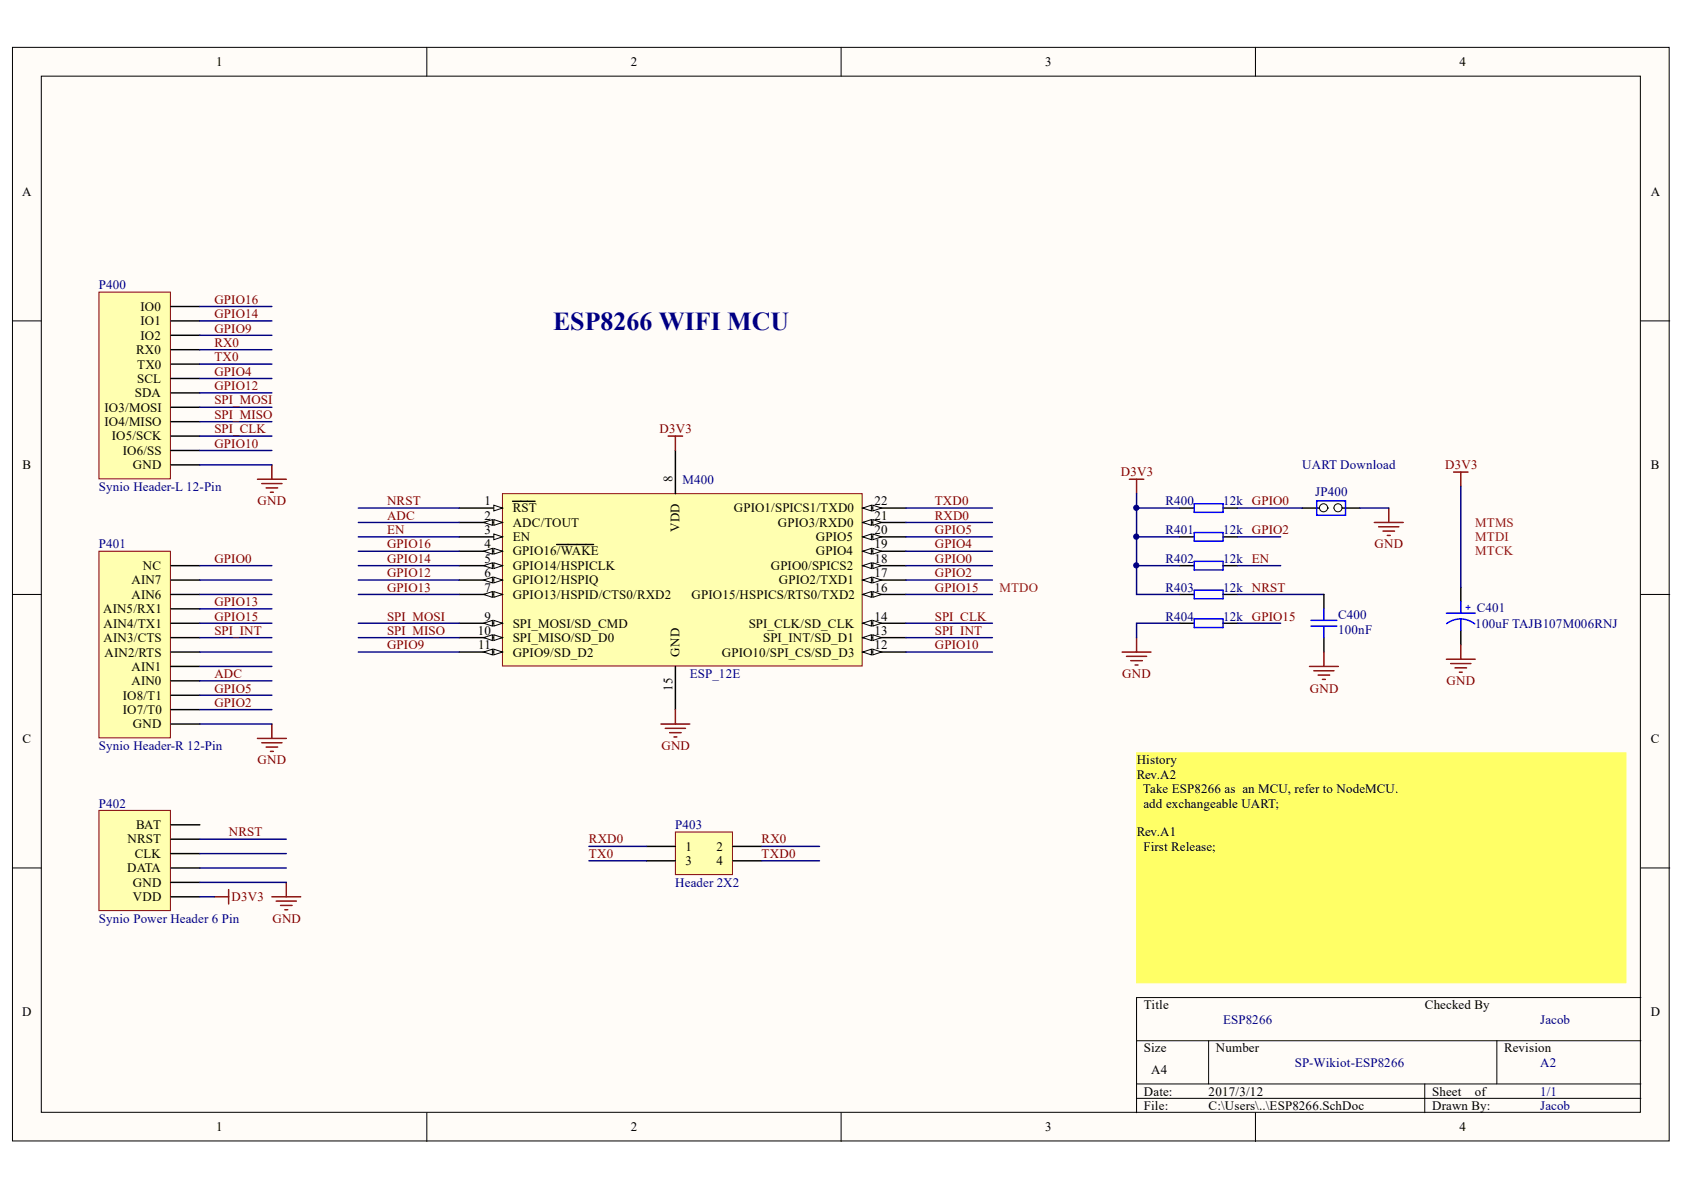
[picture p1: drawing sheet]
<svg xmlns="http://www.w3.org/2000/svg" width="297mm" height="210mm" viewBox="0 0 297 210" stroke-linecap="round" stroke-linejoin="round" font-family="sans-serif">
<g fill="#fffcf8" stroke="#000" stroke-width=".18">
<path d="M2.2 8.4h292.2v192.9h-292.2z"/>
<path d="M7.3 13.4h282v182.8h-282z"/>
</g>
<g fill="none" stroke="#000" stroke-width=".18">
<path d="M75.3 8.4v5M148.4 8.4v5M221.4 8.4v5M2.2 56.6h5.1M289.4 56.6h5.1M2.2 104.9h5.1M289.4 104.9h5.1M2.2 153.1h5.1M289.4 153.1h5.1M289.4 176h-88.9v20.3M75.3 196.3v5.1M148.4 196.3v5.1"/>
<path d="M200.5 183.6h88.9M200.5 191.2h88.9M200.5 193.7h88.9M213.2 183.6v7.6M221.4 196.3v5.1M251.3 191.2v5.1M264 183.6v7.6"/>
</g>
<path d="M88.6 87.1h63.5v30.4h-63.5z" fill="#ffffb0" stroke="#800000" stroke-width=".18"/>
<path d="M81 89.6h7.6" fill="none" stroke="#000" stroke-width=".25"/>
<path d="M87.1 89.1l1.5 .5-1.5 .5z" fill="#fffcf8"/>
<path d="M87.1 89.1l1.5 .5-1.5 .5z" fill="none" stroke="#000" stroke-width=".18"/>
<path d="M81 92.2h7.6M90.4 88.4h4" fill="none" stroke="#000" stroke-width=".25"/>
<path d="M87.1 91.6l1.5 .6-1.5 .5z" fill="#fffcf8"/>
<path d="M87.1 91.6l1.5 .6-1.5 .5z" fill="none" stroke="#000" stroke-width=".18"/>
<path d="M85.3 92.2l1.5-.6v1.1z" fill="#fffcf8"/>
<path d="M85.3 92.2l1.5-.6v1.1z" fill="none" stroke="#000" stroke-width=".18"/>
<path d="M81 94.7h7.6" fill="none" stroke="#000" stroke-width=".25"/>
<path d="M87.1 94.2l1.5 .5-1.5 .5z" fill="#fffcf8"/>
<path d="M87.1 94.2l1.5 .5-1.5 .5z" fill="none" stroke="#000" stroke-width=".18"/>
<path d="M81 97.2h7.6" fill="none" stroke="#000" stroke-width=".25"/>
<path d="M87.1 96.7l1.5 .5-1.5 .5z" fill="#fffcf8"/>
<path d="M87.1 96.7l1.5 .5-1.5 .5z" fill="none" stroke="#000" stroke-width=".18"/>
<path d="M85.3 97.2l1.5-.5v1z" fill="#fffcf8"/>
<path d="M85.3 97.2l1.5-.5v1z" fill="none" stroke="#000" stroke-width=".18"/>
<path d="M81 99.8h7.6M98.2 96h6.5" fill="none" stroke="#000" stroke-width=".25"/>
<path d="M87.1 99.3l1.5 .5-1.5 .5z" fill="#fffcf8"/>
<path d="M87.1 99.3l1.5 .5-1.5 .5z" fill="none" stroke="#000" stroke-width=".18"/>
<path d="M85.3 99.8l1.5-.5v1z" fill="#fffcf8"/>
<path d="M85.3 99.8l1.5-.5v1z" fill="none" stroke="#000" stroke-width=".18"/>
<path d="M81 102.3h7.6" fill="none" stroke="#000" stroke-width=".25"/>
<path d="M87.1 101.8l1.5 .5-1.5 .5z" fill="#fffcf8"/>
<path d="M87.1 101.8l1.5 .5-1.5 .5z" fill="none" stroke="#000" stroke-width=".18"/>
<path d="M85.3 102.3l1.5-.5v1z" fill="#fffcf8"/>
<path d="M85.3 102.3l1.5-.5v1z" fill="none" stroke="#000" stroke-width=".18"/>
<path d="M81 104.9h7.6" fill="none" stroke="#000" stroke-width=".25"/>
<path d="M87.1 104.3l1.5 .6-1.5 .5z" fill="#fffcf8"/>
<path d="M87.1 104.3l1.5 .6-1.5 .5z" fill="none" stroke="#000" stroke-width=".18"/>
<path d="M85.3 104.9l1.5-.6v1.1z" fill="#fffcf8"/>
<path d="M85.3 104.9l1.5-.6v1.1z" fill="none" stroke="#000" stroke-width=".18"/>
<path d="M119.1 79.5v7.6M119.1 117.6v7.6M152.2 104.9h7.6" fill="none" stroke="#000" stroke-width=".25"/>
<path d="M152.2 104.9l1.5-.6v1.1z" fill="#fffcf8"/>
<path d="M152.2 104.9l1.5-.6v1.1z" fill="none" stroke="#000" stroke-width=".18"/>
<path d="M154 104.3l1.5 .6-1.5 .5z" fill="#fffcf8"/>
<path d="M154 104.3l1.5 .6-1.5 .5z" fill="none" stroke="#000" stroke-width=".18"/>
<path d="M152.2 102.3h7.6" fill="none" stroke="#000" stroke-width=".25"/>
<path d="M152.2 102.3l1.5-.5v1z" fill="#fffcf8"/>
<path d="M152.2 102.3l1.5-.5v1z" fill="none" stroke="#000" stroke-width=".18"/>
<path d="M154 101.8l1.5 .5-1.5 .5z" fill="#fffcf8"/>
<path d="M154 101.8l1.5 .5-1.5 .5z" fill="none" stroke="#000" stroke-width=".18"/>
<path d="M152.2 99.8h7.6" fill="none" stroke="#000" stroke-width=".25"/>
<path d="M152.2 99.8l1.5-.5v1z" fill="#fffcf8"/>
<path d="M152.2 99.8l1.5-.5v1z" fill="none" stroke="#000" stroke-width=".18"/>
<path d="M154 99.3l1.5 .5-1.5 .5z" fill="#fffcf8"/>
<path d="M154 99.3l1.5 .5-1.5 .5z" fill="none" stroke="#000" stroke-width=".18"/>
<path d="M152.2 97.2h7.6" fill="none" stroke="#000" stroke-width=".25"/>
<path d="M152.2 97.2l1.5-.5v1z" fill="#fffcf8"/>
<path d="M152.2 97.2l1.5-.5v1z" fill="none" stroke="#000" stroke-width=".18"/>
<path d="M154 96.7l1.5 .5-1.5 .5z" fill="#fffcf8"/>
<path d="M154 96.7l1.5 .5-1.5 .5z" fill="none" stroke="#000" stroke-width=".18"/>
<path d="M152.2 94.7h7.6" fill="none" stroke="#000" stroke-width=".25"/>
<path d="M152.2 94.7l1.5-.5v1z" fill="#fffcf8"/>
<path d="M152.2 94.7l1.5-.5v1z" fill="none" stroke="#000" stroke-width=".18"/>
<path d="M154 94.2l1.5 .5-1.5 .5z" fill="#fffcf8"/>
<path d="M154 94.2l1.5 .5-1.5 .5z" fill="none" stroke="#000" stroke-width=".18"/>
<path d="M152.2 92.2h7.6" fill="none" stroke="#000" stroke-width=".25"/>
<path d="M152.2 92.2l1.5-.6v1.1z" fill="#fffcf8"/>
<path d="M152.2 92.2l1.5-.6v1.1z" fill="none" stroke="#000" stroke-width=".18"/>
<path d="M154 91.6l1.5 .6-1.5 .5z" fill="#fffcf8"/>
<path d="M154 91.6l1.5 .6-1.5 .5z" fill="none" stroke="#000" stroke-width=".18"/>
<path d="M152.2 89.6h7.6" fill="none" stroke="#000" stroke-width=".25"/>
<path d="M152.2 89.6l1.5-.5v1z" fill="#fffcf8"/>
<path d="M152.2 89.6l1.5-.5v1z" fill="none" stroke="#000" stroke-width=".18"/>
<path d="M154 89.1l1.5 .5-1.5 .5z" fill="#fffcf8"/>
<path d="M154 89.1l1.5 .5-1.5 .5z" fill="none" stroke="#000" stroke-width=".18"/>
<path d="M81 109.9h7.6" fill="none" stroke="#000" stroke-width=".25"/>
<path d="M87.1 109.4l1.5 .5-1.5 .5z" fill="#fffcf8"/>
<path d="M87.1 109.4l1.5 .5-1.5 .5z" fill="none" stroke="#000" stroke-width=".18"/>
<path d="M85.3 109.9l1.5-.5v1z" fill="#fffcf8"/>
<path d="M85.3 109.9l1.5-.5v1z" fill="none" stroke="#000" stroke-width=".18"/>
<path d="M81 112.5h7.6" fill="none" stroke="#000" stroke-width=".25"/>
<path d="M87.1 112l1.5 .5-1.5 .5z" fill="#fffcf8"/>
<path d="M87.1 112l1.5 .5-1.5 .5z" fill="none" stroke="#000" stroke-width=".18"/>
<path d="M85.3 112.5l1.5-.5v1z" fill="#fffcf8"/>
<path d="M85.3 112.5l1.5-.5v1z" fill="none" stroke="#000" stroke-width=".18"/>
<path d="M81 115h7.6" fill="none" stroke="#000" stroke-width=".25"/>
<path d="M87.1 114.5l1.5 .5-1.5 .5z" fill="#fffcf8"/>
<path d="M87.1 114.5l1.5 .5-1.5 .5z" fill="none" stroke="#000" stroke-width=".18"/>
<path d="M85.3 115l1.5-.5v1z" fill="#fffcf8"/>
<path d="M85.3 115l1.5-.5v1z" fill="none" stroke="#000" stroke-width=".18"/>
<path d="M152.2 115h7.6" fill="none" stroke="#000" stroke-width=".25"/>
<path d="M152.2 115l1.5-.5v1z" fill="#fffcf8"/>
<path d="M152.2 115l1.5-.5v1z" fill="none" stroke="#000" stroke-width=".18"/>
<path d="M154 114.5l1.5 .5-1.5 .5z" fill="#fffcf8"/>
<path d="M154 114.5l1.5 .5-1.5 .5z" fill="none" stroke="#000" stroke-width=".18"/>
<path d="M152.2 112.5h7.6" fill="none" stroke="#000" stroke-width=".25"/>
<path d="M152.2 112.5l1.5-.5v1z" fill="#fffcf8"/>
<path d="M152.2 112.5l1.5-.5v1z" fill="none" stroke="#000" stroke-width=".18"/>
<path d="M154 112l1.5 .5-1.5 .5z" fill="#fffcf8"/>
<path d="M154 112l1.5 .5-1.5 .5z" fill="none" stroke="#000" stroke-width=".18"/>
<path d="M152.2 109.9h7.6" fill="none" stroke="#000" stroke-width=".25"/>
<path d="M152.2 109.9l1.5-.5v1z" fill="#fffcf8"/>
<path d="M152.2 109.9l1.5-.5v1z" fill="none" stroke="#000" stroke-width=".18"/>
<path d="M154 109.4l1.5 .5-1.5 .5z" fill="#fffcf8"/>
<path d="M154 109.4l1.5 .5-1.5 .5z" fill="none" stroke="#000" stroke-width=".18"/>
<path d="M117.9 76.9h2.5M119.1 76.9v2.6M116.6 127.7h5.1M117.4 128.5h3.5M118.1 129.2h2M118.9 130h.5M119.1 125.2v2.5" fill="none" stroke="#800000" stroke-width=".25"/>
<path d="M17.5 51.5h12.6v33h-12.6z" fill="#ffffb0" stroke="#800000" stroke-width=".18"/>
<path d="M30.2 59.1h5M30.2 56.6h5M30.2 54.1h5M30.2 79.5h5M30.2 76.9h5M30.2 74.4h5M30.2 71.8h5M30.2 69.3h5M30.2 66.8h5M30.2 64.2h5M30.2 61.7h5M30.2 82h5" fill="none" stroke="#000" stroke-width=".25"/>
<path d="M17.5 142.9h12.6v17.7h-12.6z" fill="#ffffb0" stroke="#800000" stroke-width=".18"/>
<path d="M30.2 158.2h5M30.2 155.6h5M30.2 153.1h5M30.2 150.6h5M30.2 148h5M30.2 145.5h5" fill="none" stroke="#000" stroke-width=".25"/>
<path d="M45.4 84.5h5.1M46.2 85.3h3.5M46.9 86.1h2.1M47.7 86.8h.5M48 82v2.5M37.8 158.2h2.5M40.3 156.9v2.6M48 158.2h5M48.7 158.9h3.6M49.5 159.7h2M50.5 155.6v2.6M50.2 160.5h.6" fill="none" stroke="#800000" stroke-width=".25"/>
<path d="M17.5 97.2h12.6v32.9h-12.6z" fill="#ffffb0" stroke="#800000" stroke-width=".18"/>
<g fill="none" stroke="#000" stroke-width=".25">
<path d="M30.2 99.8h5M235.3 89.6h4.6M30.2 117.6h5M30.2 115h5M30.2 112.5h5M30.2 109.9h5M30.2 107.4h5M30.2 104.9h5M30.2 102.3h5M30.2 127.7h5M30.2 125.2h5M30.2 122.6h5"/>
<path d="M30.2 120.1h5"/>
</g>
<path d="M45.4 130.2h5.1M46.2 131h3.5M46.9 131.8h2.1M47.7 132.5h.5M48 127.7v2.5" fill="none" stroke="#800000" stroke-width=".25"/>
<g fill="none" stroke="#000080" stroke-width=".25">
<path d="M35.2 59.1h12.8M35.2 56.6h12.8M35.2 54.1h12.8M35.2 79.5h12.8M35.2 76.9h12.8M35.2 74.4h12.8M35.2 71.8h12.8M35.2 69.3h12.8M35.2 66.8h12.8M35.2 64.2h12.8M35.2 61.7h12.8M35.2 82h12.8"/>
<path d="M35.2 99.8h12.8M35.2 117.6h12.8M35.2 115h12.8M35.2 112.5h12.8M35.2 109.9h12.8M35.2 107.4h12.8M35.2 104.9h12.8M35.2 102.3h12.8M35.2 127.7h12.8M35.2 125.2h12.8M35.2 122.6h12.8M35.2 120.1h12.8"/>
<path d="M35.2 155.6h15.3M35.2 158.2h2.6M35.2 153.1h15.3M35.2 150.6h15.3M35.2 148h15.3"/>
</g>
<circle cx="236" cy="89.6" r=".71" fill="#fffcf8" stroke="#000" stroke-width=".18"/>
<path d="M229.7 89.6h4.6" fill="none" stroke="#000" stroke-width=".25"/>
<circle cx="233.5" cy="89.6" r=".72" fill="#fffcf8" stroke="#000" stroke-width=".18"/>
<g fill="none" stroke="#00f" stroke-width=".25">
<path d="M210.6 88.9h5.1v1.5h-5.1zM210.6 93.9h5.1v1.6h-5.1zM210.6 99h5.1v1.5h-5.1zM232.3 88.3h5v2.6h-5zM210.6 104.1h5.1v1.5h-5.1zM210.6 109.2h5.1v1.5h-5.1zM231.2 110.4h4.6M231.2 109.4h4.6M233.5 107.4v2M233.5 110.4v2.1M255.1 108.2h5.1M257.7 109.2a4 4 0 0 1 2.4 .9"/>
<path d="M257.7 109.2a4 4 0 0 0-2.5 .8M257.7 106.1v2.1M257.7 109.2v2"/>
</g>
<g fill="none" stroke="#800000" stroke-width=".25">
<path d="M199.2 84.5h2.5M200.5 84.5v2.6M242.4 92.2h5.1M243.2 92.9h3.5M243.9 93.7h2.1M244.7 94.4h.5M245 89.6v2.6M256.4 83.3h2.5M257.7 83.3v2.5M197.9 115h5.1M198.7 115.8h3.6M199.5 116.5h2"/>
<path d="M200.2 117.3h.5M200.5 112.5v2.5M231 117.6h5.1M231.7 118.3h3.6M232.5 119.1h2M233.3 119.8h.5M233.5 115v2.6M255.1 116.3h5.1M255.9 117h3.5M256.7 117.8h2M257.4 118.6h.5M257.7 113.7v2.6"/>
</g>
<g fill="none" stroke="#000080" stroke-width=".25">
<path d="M63.2 89.6h17.8M63.2 94.7h17.8M63.2 92.2h17.8M63.2 97.2h17.8M63.2 99.8h17.8M159.8 89.6h15.3M159.8 94.7h15.3M159.8 92.2h15.3M159.8 97.2h15.3M159.8 99.8h15.3M200.5 87.1v17.8h7.6M200.5 89.6h7.6"/>
<path d="M200.5 94.7h7.6M200.5 99.8h7.6M218.3 89.6h11.4M218.3 94.7h7.6M218.3 99.8h7.6M239.9 89.6h5.1M257.7 85.8v17.8M63.2 102.3h17.8M63.2 104.9h17.8M63.2 109.9h17.8M63.2 112.5h17.8M63.2 115h17.8"/>
<path d="M159.8 102.3h15.3M159.8 104.9h15.3M159.8 109.9h15.3M159.8 112.5h15.3M159.8 115h15.3M208.1 109.9h-7.6v2.6M218.3 104.9h15.2M218.3 109.9h7.6"/>
</g>
<path d="M200.5 132.8h86.3v40.5h-86.3z" fill="#ff6" stroke="#ff6" stroke-width=".18"/>
<g fill="none" stroke="#000" stroke-width=".25">
<path d="M208.1 94.7h2.5M208.1 89.6h2.5M208.1 99.8h2.5M215.7 94.7h2.6M215.7 89.6h2.6M215.7 99.8h2.6M208.1 109.9h2.5M208.1 104.9h2.5M215.7 109.9h2.6M215.7 104.9h2.6M233.5 104.9v2.5M233.5 112.5v2.5"/>
<path d="M257.7 103.6v2.5M257.7 111.2v2.5"/>
</g>
<g fill="#000080" stroke="#000080" stroke-width=".18">
<circle cx="200.4" cy="99.7" r=".46"/>
<circle cx="200.4" cy="89.6" r=".46"/>
<circle cx="200.4" cy="94.7" r=".46"/>
</g>
<path d="M119.1 146.8h10.1v7.5h-10.1z" fill="#ffffb0" stroke="#800000" stroke-width=".18"/>
<path d="M114 149.3h5.1M114 151.8h5.1M129.3 149.3h5.1M129.3 151.8h5.1" fill="none" stroke="#000" stroke-width=".25"/>
<path d="M103.9 149.3h10.1M103.9 151.8h10.1M134.4 149.3h10.2M134.4 151.8h10.2" fill="none" stroke="#000080" stroke-width=".25"/>
<text font-size="4.6" fill="#000080" x="97.5" y="58.2">ESP8266 WIFI MCU</text>
<g font-size="2.3">
<text x="38.2" y="11.7">1</text>
<text x="111.2" y="11.7">2</text>
<text x="184.3" y="11.7">3</text>
<text x="257.4" y="11.7">4</text>
<text x="3.9" y="34.5">A</text>
<text x="291.2" y="34.5">A</text>
<text x="24.8" y="59.9">IO2</text>
<text x="24.8" y="57.4">IO1</text>
<text x="24.8" y="54.9">IO0</text>
<text x="24" y="62.5">RX0</text>
<text x="24.2" y="65">TX0</text>
<text x="23.8" y="70.1">SDA</text>
<text x="24.2" y="67.5">SCL</text>
<text x="18.4" y="75.2">IO4/MISO</text>
<text x="18.4" y="72.6">IO3/MOSI</text>
<text x="19.7" y="77.7">IO5/SCK</text>
<text x="4" y="82.8">B</text>
<text x="21.7" y="80.2">IO6/SS</text>
<text x="23.4" y="82.8">GND</text>
<text x="291.2" y="82.8">B</text>
<text x="85.4" y="89.1">1</text>
<text x="118.6" y="85" transform="rotate(-90 118.6 85)">8</text>
<text x="154.2" y="89.1">22</text>
<text x="85.4" y="91.6">2</text>
<text x="85.4" y="94.2">3</text>
<text x="90.4" y="90.4">RST</text>
<text x="90.4" y="92.9">ADC/TOUT</text>
<text x="90.4" y="95.4">EN</text>
<text x="119.9" y="93.8" transform="rotate(-90 119.9 93.8)">VDD</text>
<text x="129.4" y="90.4">GPIO1/SPICS1/TXD0</text>
<text x="137.2" y="92.9">GPIO3/RXD0</text>
<text x="143.9" y="95.4">GPIO5</text>
<text x="154.2" y="94.2">20</text>
<text x="154.2" y="91.6">21</text>
<text x="25.2" y="100.5">NC</text>
<text x="85.4" y="96.7">4</text>
<text x="85.4" y="99.2">5</text>
<text x="85.4" y="101.8">6</text>
<text x="90.4" y="98">GPIO16/WAKE</text>
<text x="90.4" y="100.5">GPIO14/HSPICLK</text>
<text x="136" y="100.5">GPIO0/SPICS2</text>
<text x="143.9" y="98">GPIO4</text>
<text x="154.2" y="101.8">17</text>
<text x="154.2" y="99.2">18</text>
<text x="154.2" y="96.7">19</text>
<text x="23.2" y="105.7">AIN6</text>
<text x="23.2" y="103">AIN7</text>
<text x="85.4" y="104.4">7</text>
<text x="90.4" y="103">GPIO12/HSPIQ</text>
<text x="90.4" y="105.7">GPIO13/HSPID/CTS0/RXD2</text>
<text x="122" y="105.7">GPIO15/HSPICS/RTS0/TXD2</text>
<text x="137.4" y="103">GPIO2/TXD1</text>
<text x="154.2" y="104.4">16</text>
<text x="18.2" y="108.2">AIN5/RX1</text>
<text x="18.3" y="113.3">AIN3/CTS</text>
<text x="18.3" y="110.7">AIN4/TX1</text>
<text x="84.3" y="112">10</text>
<text x="85.4" y="109.5">9</text>
<text x="90.4" y="110.7">SPI_MOSI/SD_CMD</text>
<text x="90.4" y="113.3">SPI_MISO/SD_D0</text>
<text x="132.1" y="110.7">SPI_CLK/SD_CLK</text>
<text x="134.6" y="113.3">SPI_INT/SD_D1</text>
<text x="154.2" y="112">13</text>
<text x="154.2" y="109.5">14</text>
<text x="18.4" y="115.8">AIN2/RTS</text>
<text x="23.2" y="118.3">AIN1</text>
<text x="84.3" y="114.5">11</text>
<text x="90.4" y="115.8">GPIO9/SD_D2</text>
<text x="119.9" y="115.8" transform="rotate(-90 119.9 115.8)">GND</text>
<text x="127.3" y="115.8">GPIO10/SPI_CS/SD_D3</text>
<text x="154.2" y="114.5">12</text>
<text x="21.7" y="126">IO7/T0</text>
<text x="21.7" y="123.4">IO8/T1</text>
<text x="23.2" y="120.9">AIN0</text>
<text x="118.6" y="121.9" transform="rotate(-90 118.6 121.9)">15</text>
<text x="4" y="131">C</text>
<text x="23.4" y="128.5">GND</text>
<text x="291.2" y="131">C</text>
<text x="200.5" y="134.8">History</text>
<text x="200.5" y="137.4">Rev.A2</text>
<text x="201.6" y="139.9">Take ESP8266 as an MCU, refer to NodeMCU.</text>
<text x="201.7" y="142.4">add exchangeable UART;</text>
<text x="22.5" y="148.8">NRST</text>
<text x="24" y="146.2">BAT</text>
<text x="200.5" y="147.5">Rev.A1</text>
<text x="22.4" y="153.8">DATA</text>
<text x="23.8" y="151.3">CLK</text>
<text x="120.9" y="150">1</text>
<text x="120.9" y="152.6">3</text>
<text x="126.4" y="150">2</text>
<text x="126.4" y="152.6">4</text>
<text x="201.7" y="150">First Release;</text>
<text x="23.4" y="158.9">VDD</text>
<text x="23.4" y="156.4">GND</text>
<text x="3.9" y="179.3">D</text>
<text x="201.8" y="178">Title</text>
<text x="251.3" y="178">Checked By</text>
<text x="291.2" y="179.3">D</text>
<text x="201.8" y="185.6">Size</text>
<text x="214.5" y="185.6">Number</text>
<text x="265.3" y="185.6">Revision</text>
<text x="203" y="189.4">A4</text>
<text x="201.8" y="193.2">Date:</text>
<text x="201.8" y="195.8">File:</text>
<text x="213.2" y="193.2">2017/3/12</text>
<text x="213.2" y="195.8">C:\Users\..\ESP8266.SchDoc</text>
<text x="252.6" y="193.2">Sheet</text>
<text x="252.6" y="195.8">Drawn By:</text>
<text x="260.2" y="193.2">of</text>
<text x="38.2" y="199.6">1</text>
<text x="111.2" y="199.6">2</text>
<text x="184.3" y="199.6">3</text>
<text x="257.4" y="199.6">4</text>
</g>
<g font-size="2.3" fill="#000080">
<text x="17.4" y="51.1">P400</text>
<text x="229.7" y="82.8">UART Download</text>
<text x="17.4" y="86.6">Synio Header-L 12-Pin</text>
<text x="120.4" y="85.3">M400</text>
<text x="205.6" y="89.1">R400</text>
<text x="215.7" y="89.1">12k GPIO0</text>
<text x="232" y="87.6">JP400</text>
<text x="205.6" y="94.2">R401</text>
<text x="215.7" y="94.2">12k GPIO2</text>
<text x="17.4" y="96.7">P401</text>
<text x="205.6" y="99.2">R402</text>
<text x="215.7" y="99.2">12k EN</text>
<text x="205.6" y="104.4">R403</text>
<text x="215.7" y="104.4">12k NRST</text>
<text x="260.5" y="107.9">C401</text>
<text x="205.6" y="109.5">R404</text>
<text x="215.7" y="109.5">12k GPIO15</text>
<text x="236" y="109.2">C400</text>
<text x="236" y="111.8">100nF</text>
<text x="260.2" y="110.7">100uF TAJB107M006RNJ</text>
<text x="121.7" y="119.6">ESP_12E</text>
<text x="17.4" y="132.3">Synio Header-R 12-Pin</text>
<text x="17.4" y="142.4">P402</text>
<text x="119.1" y="146.2">P403</text>
<text x="119.1" y="156.4">Header 2X2</text>
<text x="17.4" y="162.7">Synio Power Header 6 Pin</text>
<text x="215.7" y="180.6">ESP8266</text>
<text x="271.7" y="180.6">Jacob</text>
<text x="228.4" y="188.2">SP-Wikiot-ESP8266</text>
<text x="271.7" y="188.2">A2</text>
<text x="271.7" y="195.8">Jacob</text>
<text x="271.7" y="193.2">1/1</text>
</g>
<g font-size="2.3" fill="#800000">
<text x="37.8" y="53.6">GPIO16</text>
<text x="37.8" y="58.7">GPIO9</text>
<text x="37.8" y="56.1">GPIO14</text>
<text x="37.8" y="63.7">TX0</text>
<text x="37.8" y="61.2">RX0</text>
<text x="37.8" y="71.3">SPI_MOSI</text>
<text x="37.8" y="66.3">GPIO4</text>
<text x="37.8" y="68.8">GPIO12</text>
<text x="37.8" y="73.9">SPI_MISO</text>
<text x="37.8" y="76.4">SPI_CLK</text>
<text x="116.3" y="76.4">D3V3</text>
<text x="37.8" y="79">GPIO10</text>
<text x="254.9" y="82.8">D3V3</text>
<text x="45.4" y="89.1">GND</text>
<text x="68.3" y="89.1">NRST</text>
<text x="164.9" y="89.1">TXD0</text>
<text x="197.7" y="84">D3V3</text>
<text x="68.3" y="94.2">EN</text>
<text x="68.3" y="91.6">ADC</text>
<text x="164.9" y="91.6">RXD0</text>
<text x="164.9" y="94.2">GPIO5</text>
<text x="37.8" y="99.2">GPIO0</text>
<text x="68.3" y="96.7">GPIO16</text>
<text x="68.3" y="99.2">GPIO14</text>
<text x="68.3" y="101.8">GPIO12</text>
<text x="164.9" y="99.2">GPIO0</text>
<text x="164.9" y="101.8">GPIO2</text>
<text x="164.9" y="96.7">GPIO4</text>
<text x="242.5" y="96.7">GND</text>
<text x="37.8" y="106.9">GPIO13</text>
<text x="68.3" y="104.4">GPIO13</text>
<text x="164.9" y="104.4">GPIO15</text>
<text x="37.8" y="112">SPI_INT</text>
<text x="37.8" y="109.5">GPIO15</text>
<text x="68.3" y="109.5">SPI_MOSI</text>
<text x="68.3" y="112">SPI_MISO</text>
<text x="164.9" y="112">SPI_INT</text>
<text x="164.9" y="109.5">SPI_CLK</text>
<text x="37.8" y="119.6">ADC</text>
<text x="68.3" y="114.5">GPIO9</text>
<text x="164.9" y="114.5">GPIO10</text>
<text x="198" y="119.6">GND</text>
<text x="37.8" y="122.1">GPIO5</text>
<text x="37.8" y="124.7">GPIO2</text>
<text x="231" y="122.1">GND</text>
<text x="255.2" y="120.9">GND</text>
<text x="45.4" y="134.8">GND</text>
<text x="116.7" y="132.3">GND</text>
<text x="40.4" y="147.5">NRST</text>
<text x="103.9" y="148.8">RXD0</text>
<text x="134.3" y="148.8">RX0</text>
<text x="103.9" y="151.3">TX0</text>
<text x="134.3" y="151.3">TXD0</text>
<text x="40.9" y="158.9">D3V3</text>
<text x="48.1" y="162.7">GND</text>
</g>
<g font-size="2.3" fill="#f00">
<text x="260.2" y="95.4">MTDI</text>
<text x="260.2" y="92.9">MTMS</text>
<text x="260.2" y="98">MTCK</text>
<text x="176.3" y="104.4">MTDO</text>
</g>
<text font-size="1.9" fill="#00f" x="258.5" y="107.8">+</text>
</svg>
